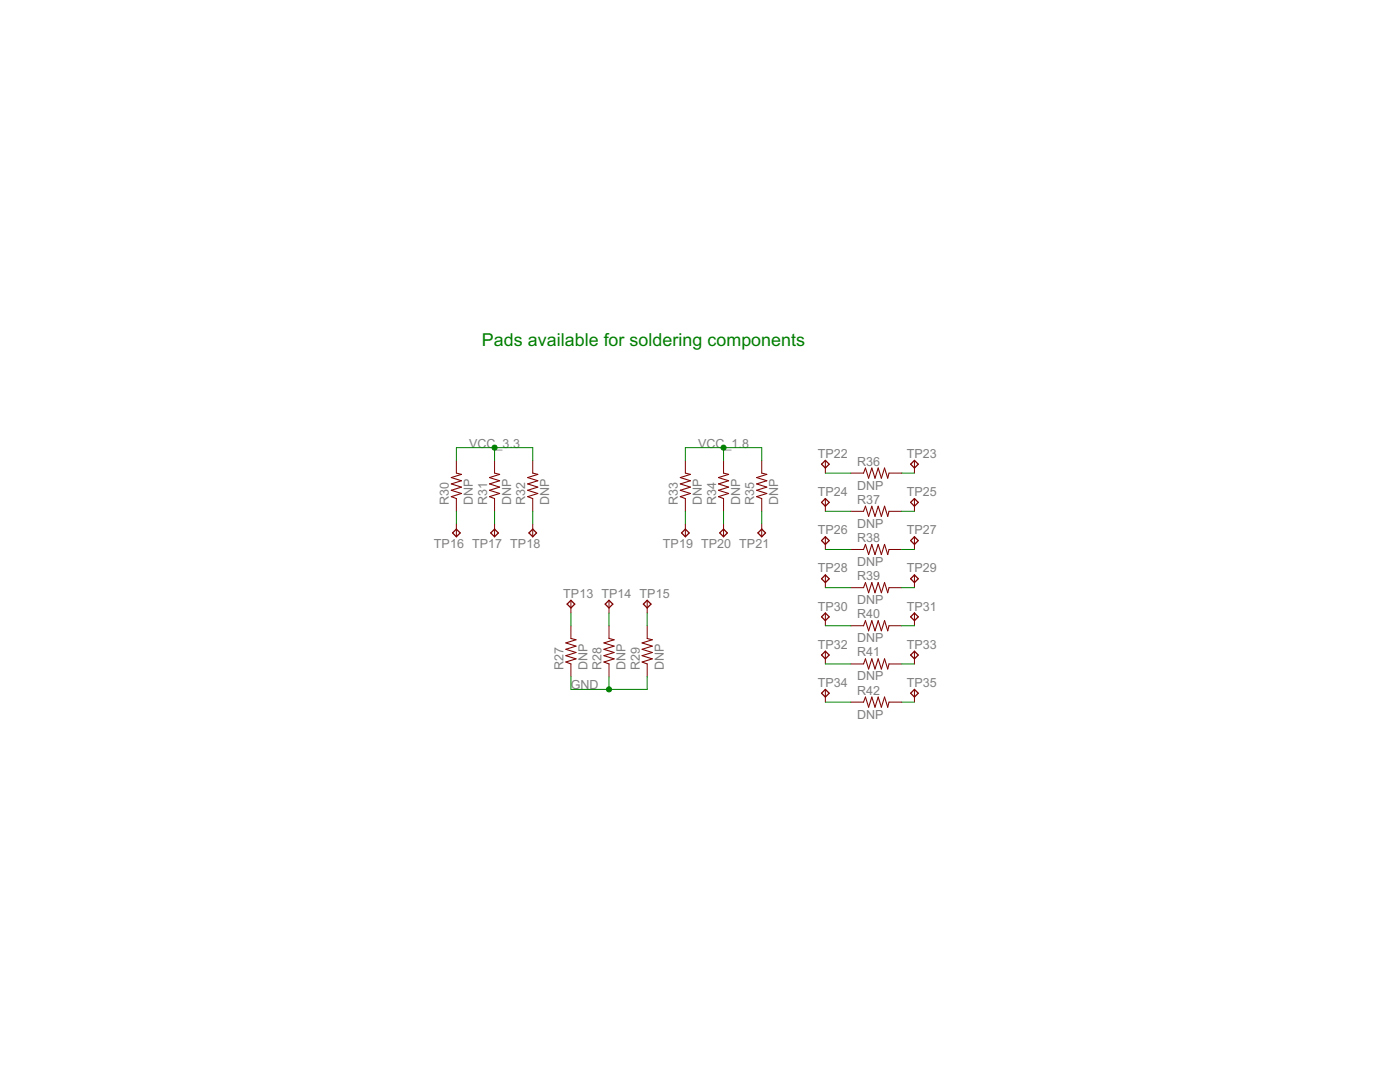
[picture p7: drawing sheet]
<svg xmlns="http://www.w3.org/2000/svg" width="279mm" height="216mm" viewBox="0 0 279 216" stroke-linecap="round" stroke-linejoin="round" font-family="sans-serif">
<g fill="#800000" stroke="#800000" stroke-width=".2">
<path d="M113.9 124.9v2.5z"/>
<path d="M113.9 132.5v2.5z"/>
<path d="M121.5 124.9v2.5z"/>
<path d="M121.5 132.5v2.5z"/>
<path d="M129.2 124.9v2.5z"/>
<path d="M129.2 132.5v2.5z"/>
<path d="M91.1 91.9v2.5z"/>
<path d="M91.1 99.5v2.5z"/>
<path d="M98.7 91.9v2.5z"/>
<path d="M98.7 99.5v2.5z"/>
<path d="M106.3 91.9v2.5z"/>
<path d="M106.3 99.5v2.5z"/>
<path d="M136.8 91.9v2.5z"/>
<path d="M136.8 99.5v2.5z"/>
<path d="M144.4 91.9v2.5z"/>
<path d="M144.4 99.5v2.5z"/>
<path d="M152 91.9v2.5z"/>
<path d="M152 99.5v2.5z"/>
<path d="M177.4 94.4h2.6z"/>
<path d="M169.8 94.4h2.5z"/>
<path d="M177.4 102h2.6z"/>
<path d="M169.8 102h2.5z"/>
<path d="M177.4 109.6h2.6z"/>
<path d="M169.8 109.6h2.5z"/>
<path d="M177.4 117.3h2.6z"/>
<path d="M169.8 117.3h2.5z"/>
<path d="M177.4 124.9h2.6z"/>
<path d="M169.8 124.9h2.5z"/>
<path d="M177.4 132.5h2.6z"/>
<path d="M169.8 132.5h2.5z"/>
<path d="M177.4 140.1h2.6z"/>
<path d="M169.8 140.1h2.5z"/>
<path d="M136.8 104.6v2.5z"/>
<path d="M144.4 104.6v2.5z"/>
<path d="M152 104.6v2.5z"/>
<path d="M113.9 119.8v2.5z"/>
<path d="M121.5 119.8v2.5z"/>
<path d="M129.2 119.8v2.5z"/>
<path d="M91.1 104.6v2.5z"/>
<path d="M98.7 104.6v2.5z"/>
<path d="M106.3 104.6v2.5z"/>
<path d="M164.7 91.9v2.5z"/>
<path d="M182.5 91.9v2.5z"/>
<path d="M164.7 99.5v2.5z"/>
<path d="M182.5 99.5v2.5z"/>
<path d="M164.7 107.1v2.5z"/>
<path d="M182.5 107.1v2.5z"/>
<path d="M164.7 114.7v2.6z"/>
<path d="M182.5 114.7v2.6z"/>
<path d="M164.7 122.3v2.6z"/>
<path d="M182.5 122.3v2.6z"/>
<path d="M164.7 129.9v2.6z"/>
<path d="M182.5 129.9v2.6z"/>
<path d="M164.7 137.6v2.5z"/>
<path d="M182.5 137.6v2.5z"/>
</g>
<g fill="#800000" stroke="#800000" stroke-width=".21">
<path d="M112.9 132.1l1 .4z"/>
<path d="M112.9 132.1l2.1-.6z"/>
<path d="M112.9 130.8l2.1 .7z"/>
<path d="M112.9 130.8l2.1-.6z"/>
<path d="M112.9 129.6l2.1 .6z"/>
<path d="M112.9 129.6l2.1-.7z"/>
<path d="M112.9 128.3l2.1 .6z"/>
<path d="M112.9 128.3l2.1-.6z"/>
<path d="M113.9 127.4l1.1 .3z"/>
<path d="M120.5 132.1l1 .4z"/>
<path d="M120.5 132.1l2.1-.6z"/>
<path d="M120.5 130.8l2.1 .7z"/>
<path d="M120.5 130.8l2.1-.6z"/>
<path d="M120.5 129.6l2.1 .6z"/>
<path d="M120.5 129.6l2.1-.7z"/>
<path d="M120.5 128.3l2.1 .6z"/>
<path d="M120.5 128.3l2.1-.6z"/>
<path d="M121.5 127.4l1.1 .3z"/>
<path d="M128.1 132.1l1.1 .4z"/>
<path d="M128.1 132.1l2.1-.6z"/>
<path d="M128.1 130.8l2.1 .7z"/>
<path d="M128.1 130.8l2.1-.6z"/>
<path d="M128.1 129.6l2.1 .6z"/>
<path d="M128.1 129.6l2.1-.7z"/>
<path d="M128.1 128.3l2.1 .6z"/>
<path d="M128.1 128.3l2.1-.6z"/>
<path d="M129.2 127.4l1 .3z"/>
<path d="M90.1 99.1l1 .4z"/>
<path d="M90.1 99.1l2-.6z"/>
<path d="M90.1 97.8l2 .7z"/>
<path d="M90.1 97.8l2-.6z"/>
<path d="M90.1 96.6l2 .6z"/>
<path d="M90.1 96.6l2-.7z"/>
<path d="M90.1 95.3l2 .6z"/>
<path d="M90.1 95.3l2-.6z"/>
<path d="M91.1 94.4l1 .3z"/>
<path d="M97.7 99.1l1 .4z"/>
<path d="M97.7 99.1l2-.6z"/>
<path d="M97.7 97.8l2 .7z"/>
<path d="M97.7 97.8l2-.6z"/>
<path d="M97.7 96.6l2 .6z"/>
<path d="M97.7 96.6l2-.7z"/>
<path d="M97.7 95.3l2 .6z"/>
<path d="M97.7 95.3l2-.6z"/>
<path d="M98.7 94.4l1 .3z"/>
<path d="M105.3 99.1l1 .4z"/>
<path d="M105.3 99.1l2-.6z"/>
<path d="M105.3 97.8l2 .7z"/>
<path d="M105.3 97.8l2-.6z"/>
<path d="M105.3 96.6l2 .6z"/>
<path d="M105.3 96.6l2-.7z"/>
<path d="M105.3 95.3l2 .6z"/>
<path d="M105.3 95.3l2-.6z"/>
<path d="M106.3 94.4l1 .3z"/>
<path d="M135.8 99.1l1 .4z"/>
<path d="M135.8 99.1l2-.6z"/>
<path d="M135.8 97.8l2 .7z"/>
<path d="M135.8 97.8l2-.6z"/>
<path d="M135.8 96.6l2 .6z"/>
<path d="M135.8 96.6l2-.7z"/>
<path d="M135.8 95.3l2 .6z"/>
<path d="M135.8 95.3l2-.6z"/>
<path d="M136.8 94.4l1 .3z"/>
<path d="M143.4 99.1l1 .4z"/>
<path d="M143.4 99.1l2-.6z"/>
<path d="M143.4 97.8l2 .7z"/>
<path d="M143.4 97.8l2-.6z"/>
<path d="M143.4 96.6l2 .6z"/>
<path d="M143.4 96.6l2-.7z"/>
<path d="M143.4 95.3l2 .6z"/>
<path d="M143.4 95.3l2-.6z"/>
<path d="M144.4 94.4l1 .3z"/>
<path d="M151 99.1l1 .4z"/>
<path d="M151 99.1l2-.6z"/>
<path d="M151 97.8l2 .7z"/>
<path d="M151 97.8l2-.6z"/>
<path d="M151 96.6l2 .6z"/>
<path d="M151 96.6l2-.7z"/>
<path d="M151 95.3l2 .6z"/>
<path d="M151 95.3l2-.6z"/>
<path d="M152 94.4l1 .3z"/>
<path d="M172.7 93.4l-.4 1z"/>
<path d="M172.7 93.4l.7 2z"/>
<path d="M174 93.4l-.6 2z"/>
<path d="M174 93.4l.6 2z"/>
<path d="M175.3 93.4l-.7 2z"/>
<path d="M175.3 93.4l.6 2z"/>
<path d="M176.5 93.4l-.6 2z"/>
<path d="M176.5 93.4l.7 2z"/>
<path d="M177.4 94.4l-.2 1z"/>
<path d="M172.7 101l-.4 1z"/>
<path d="M172.7 101l.7 2z"/>
<path d="M174 101l-.6 2z"/>
<path d="M174 101l.6 2z"/>
<path d="M175.3 101l-.7 2z"/>
<path d="M175.3 101l.6 2z"/>
<path d="M176.5 101l-.6 2z"/>
<path d="M176.5 101l.7 2z"/>
<path d="M177.4 102l-.2 1z"/>
<path d="M172.7 108.6l-.4 1z"/>
<path d="M172.7 108.6l.7 2.1z"/>
<path d="M174 108.6l-.6 2.1z"/>
<path d="M174 108.6l.6 2.1z"/>
<path d="M175.3 108.6l-.7 2.1z"/>
<path d="M175.3 108.6l.6 2.1z"/>
<path d="M176.5 108.6l-.6 2.1z"/>
<path d="M176.5 108.6l.7 2.1z"/>
<path d="M177.4 109.6l-.2 1.1z"/>
<path d="M172.7 116.2l-.4 1.1z"/>
<path d="M172.7 116.2l.7 2.1z"/>
<path d="M174 116.2l-.6 2.1z"/>
<path d="M174 116.2l.6 2.1z"/>
<path d="M175.3 116.2l-.7 2.1z"/>
<path d="M175.3 116.2l.6 2.1z"/>
<path d="M176.5 116.2l-.6 2.1z"/>
<path d="M176.5 116.2l.7 2.1z"/>
<path d="M177.4 117.3l-.2 1z"/>
<path d="M172.7 123.8l-.4 1.1z"/>
<path d="M172.7 123.8l.7 2.1z"/>
<path d="M174 123.8l-.6 2.1z"/>
<path d="M174 123.8l.6 2.1z"/>
<path d="M175.3 123.8l-.7 2.1z"/>
<path d="M175.3 123.8l.6 2.1z"/>
<path d="M176.5 123.8l-.6 2.1z"/>
<path d="M176.5 123.8l.7 2.1z"/>
<path d="M177.4 124.9l-.2 1z"/>
<path d="M172.7 131.5l-.4 1z"/>
<path d="M172.7 131.5l.7 2z"/>
<path d="M174 131.5l-.6 2z"/>
<path d="M174 131.5l.6 2z"/>
<path d="M175.3 131.5l-.7 2z"/>
<path d="M175.3 131.5l.6 2z"/>
<path d="M176.5 131.5l-.6 2z"/>
<path d="M176.5 131.5l.7 2z"/>
<path d="M177.4 132.5l-.2 1z"/>
<path d="M172.7 139.1l-.4 1z"/>
<path d="M172.7 139.1l.7 2z"/>
<path d="M174 139.1l-.6 2z"/>
<path d="M174 139.1l.6 2z"/>
<path d="M175.3 139.1l-.7 2z"/>
<path d="M175.3 139.1l.6 2z"/>
<path d="M176.5 139.1l-.6 2z"/>
<path d="M176.5 139.1l.7 2z"/>
<path d="M177.4 140.1l-.2 1z"/>
</g>
<g fill="#800000" stroke="#800000" stroke-width=".25">
<path d="M137.5 106.3l-.7 .8z"/>
<path d="M136 106.3l.8 .8z"/>
<path d="M136 106.3l.8-.7z"/>
<path d="M136.8 105.6l.7 .7z"/>
<path d="M145.2 106.3l-.8 .8z"/>
<path d="M143.6 106.3l.8 .8z"/>
<path d="M143.6 106.3l.8-.7z"/>
<path d="M144.4 105.6l.8 .7z"/>
<path d="M152.8 106.3l-.8 .8z"/>
<path d="M151.3 106.3l.7 .8z"/>
<path d="M151.3 106.3l.7-.7z"/>
<path d="M152 105.6l.8 .7z"/>
<path d="M113.2 120.5l.7-.7z"/>
<path d="M113.9 119.8l.8 .7z"/>
<path d="M114.7 120.5l-.8 .8z"/>
<path d="M113.2 120.5l.7 .8z"/>
<path d="M120.8 120.5l.7-.7z"/>
<path d="M121.5 119.8l.8 .7z"/>
<path d="M122.3 120.5l-.8 .8z"/>
<path d="M120.8 120.5l.7 .8z"/>
<path d="M128.4 120.5l.8-.7z"/>
<path d="M129.2 119.8l.7 .7z"/>
<path d="M129.9 120.5l-.7 .8z"/>
<path d="M128.4 120.5l.8 .8z"/>
<path d="M91.8 106.3l-.7 .8z"/>
<path d="M90.3 106.3l.8 .8z"/>
<path d="M90.3 106.3l.8-.7z"/>
<path d="M91.1 105.6l.7 .7z"/>
<path d="M99.5 106.3l-.8 .8z"/>
<path d="M97.9 106.3l.8 .8z"/>
<path d="M97.9 106.3l.8-.7z"/>
<path d="M98.7 105.6l.8 .7z"/>
<path d="M107.1 106.3l-.8 .8z"/>
<path d="M105.6 106.3l.7 .8z"/>
<path d="M105.6 106.3l.7-.7z"/>
<path d="M106.3 105.6l.8 .7z"/>
<path d="M164 92.6l.7-.7z"/>
<path d="M164.7 91.9l.8 .7z"/>
<path d="M164.7 93.4l.8-.8z"/>
<path d="M164 92.6l.7 .8z"/>
<path d="M181.7 92.6l.8-.7z"/>
<path d="M182.5 91.9l.8 .7z"/>
<path d="M182.5 93.4l.8-.8z"/>
<path d="M181.7 92.6l.8 .8z"/>
<path d="M164 100.2l.7-.7z"/>
<path d="M164.7 99.5l.8 .7z"/>
<path d="M164.7 101l.8-.8z"/>
<path d="M164 100.2l.7 .8z"/>
<path d="M181.7 100.2l.8-.7z"/>
<path d="M182.5 99.5l.8 .7z"/>
<path d="M182.5 101l.8-.8z"/>
<path d="M181.7 100.2l.8 .8z"/>
<path d="M164 107.9l.7-.8z"/>
<path d="M164.7 107.1l.8 .8z"/>
<path d="M164.7 108.6l.8-.7z"/>
<path d="M164 107.9l.7 .7z"/>
<path d="M181.7 107.9l.8-.8z"/>
<path d="M182.5 107.1l.8 .8z"/>
<path d="M182.5 108.6l.8-.7z"/>
<path d="M181.7 107.9l.8 .7z"/>
<path d="M164 115.5l.7-.8z"/>
<path d="M164.7 114.7l.8 .8z"/>
<path d="M164.7 116.2l.8-.7z"/>
<path d="M164 115.5l.7 .7z"/>
<path d="M181.7 115.5l.8-.8z"/>
<path d="M182.5 114.7l.8 .8z"/>
<path d="M182.5 116.2l.8-.7z"/>
<path d="M181.7 115.5l.8 .7z"/>
<path d="M164 123.1l.7-.8z"/>
<path d="M164.7 122.3l.8 .8z"/>
<path d="M165.5 123.1l-.8 .7z"/>
<path d="M164 123.1l.7 .7z"/>
<path d="M181.7 123.1l.8-.8z"/>
<path d="M182.5 122.3l.8 .8z"/>
<path d="M183.3 123.1l-.8 .7z"/>
<path d="M181.7 123.1l.8 .7z"/>
<path d="M164.7 129.9l-.7 .8z"/>
<path d="M164.7 129.9l.8 .8z"/>
<path d="M165.5 130.7l-.8 .8z"/>
<path d="M164 130.7l.7 .8z"/>
<path d="M182.5 129.9l-.8 .8z"/>
<path d="M182.5 129.9l.8 .8z"/>
<path d="M183.3 130.7l-.8 .8z"/>
<path d="M181.7 130.7l.8 .8z"/>
<path d="M164.7 137.6l-.7 .7z"/>
<path d="M164.7 137.6l.8 .7z"/>
<path d="M165.5 138.3l-.8 .8z"/>
<path d="M164 138.3l.7 .8z"/>
<path d="M182.5 137.6l-.8 .7z"/>
<path d="M182.5 137.6l.8 .7z"/>
<path d="M183.3 138.3l-.8 .8z"/>
<path d="M181.7 138.3l.8 .8z"/>
</g>
<g fill="#008000" stroke="#008000" stroke-width=".2">
<path d="M113.9 135v2.6z"/>
<path d="M113.9 137.6h7.6z"/>
<path d="M121.5 137.6h7.7z"/>
<path d="M121.5 135v2.6z"/>
<path d="M129.2 135v2.6z"/>
<path d="M106.3 89.3v2.6z"/>
<path d="M98.7 89.3h7.6z"/>
<path d="M98.7 89.3v2.6z"/>
<path d="M91.1 89.3h7.6z"/>
<path d="M91.1 89.3v2.6z"/>
<path d="M152 89.3v2.6z"/>
<path d="M144.4 89.3h7.6z"/>
<path d="M144.4 89.3v2.6z"/>
<path d="M136.8 89.3h7.6z"/>
<path d="M136.8 89.3v2.6z"/>
<path d="M91.1 102v2.6z"/>
<path d="M98.7 102v2.6z"/>
<path d="M106.3 102v2.6z"/>
<path d="M136.8 102v2.6z"/>
<path d="M144.4 102v2.6z"/>
<path d="M152 102v2.6z"/>
<path d="M113.9 122.3v2.6z"/>
<path d="M121.5 122.3v2.6z"/>
<path d="M129.2 122.3v2.6z"/>
<path d="M164.7 94.4h5.1z"/>
<path d="M180 94.4h2.5z"/>
<path d="M164.7 102h5.1z"/>
<path d="M180 102h2.5z"/>
<path d="M164.7 109.6h5.1z"/>
<path d="M180 109.6h2.5z"/>
<path d="M164.7 117.3h5.1z"/>
<path d="M180 117.3h2.5z"/>
<path d="M164.7 124.9h5.1z"/>
<path d="M180 124.9h2.5z"/>
<path d="M164.7 132.5h5.1z"/>
<path d="M180 132.5h2.5z"/>
<path d="M164.7 140.1h5.1z"/>
<path d="M180 140.1h2.5z"/>
<circle cx="121.5" cy="137.6" r=".51"/>
<circle cx="98.7" cy="89.3" r=".51"/>
<circle cx="144.4" cy="89.3" r=".51"/>
</g>
<text font-size="4" fill="#008000" x="96.2" y="69">Pads available for soldering components</text>
<g font-size="2.8" fill="#808080">
<text x="93.6" y="89.3">VCC</text>
<text x="98.9" y="89.3">_3.3</text>
<text x="139.3" y="89.3">VCC</text>
<text x="144.6" y="89.3">_1.8</text>
<text x="163.2" y="91.4">TP22</text>
<text x="171.1" y="92.9">R36</text>
<text x="181" y="91.4">TP23</text>
<text x="89.6" y="100.8" transform="rotate(-90 89.6 100.8)">R30</text>
<text x="94.4" y="100.8" transform="rotate(-90 94.4 100.8)">DNP</text>
<text x="97.2" y="100.8" transform="rotate(-90 97.2 100.8)">R31</text>
<text x="102" y="100.8" transform="rotate(-90 102 100.8)">DNP</text>
<text x="104.8" y="100.8" transform="rotate(-90 104.8 100.8)">R32</text>
<text x="109.6" y="100.8" transform="rotate(-90 109.6 100.8)">DNP</text>
<text x="135.3" y="100.8" transform="rotate(-90 135.3 100.8)">R33</text>
<text x="140.1" y="100.8" transform="rotate(-90 140.1 100.8)">DNP</text>
<text x="142.9" y="100.8" transform="rotate(-90 142.9 100.8)">R34</text>
<text x="147.7" y="100.8" transform="rotate(-90 147.7 100.8)">DNP</text>
<text x="150.5" y="100.8" transform="rotate(-90 150.5 100.8)">R35</text>
<text x="155.3" y="100.8" transform="rotate(-90 155.3 100.8)">DNP</text>
<text x="163.2" y="99">TP24</text>
<text x="171.1" y="97.7">DNP</text>
<text x="171.1" y="100.5">R37</text>
<text x="181" y="99">TP25</text>
<text x="163.2" y="106.6">TP26</text>
<text x="171.1" y="105.3">DNP</text>
<text x="181" y="106.6">TP27</text>
<text x="86.6" y="109.4">TP16 TP17 TP18</text>
<text x="132.3" y="109.4">TP19 TP20 TP21</text>
<text x="171.1" y="112.9">DNP</text>
<text x="171.1" y="108.1">R38</text>
<text x="112.4" y="119.3">TP13 TP14 TP15</text>
<text x="163.2" y="114.2">TP28</text>
<text x="171.1" y="115.8">R39</text>
<text x="181" y="114.2">TP29</text>
<text x="163.2" y="121.8">TP30</text>
<text x="171.1" y="120.6">DNP</text>
<text x="171.1" y="123.4">R40</text>
<text x="181" y="121.8">TP31</text>
<text x="163.2" y="129.4">TP32</text>
<text x="171.1" y="128.2">DNP</text>
<text x="171.1" y="131">R41</text>
<text x="181" y="129.4">TP33</text>
<text x="112.4" y="133.8" transform="rotate(-90 112.4 133.8)">R27</text>
<text x="113.9" y="137.6">GND</text>
<text x="117.2" y="133.8" transform="rotate(-90 117.2 133.8)">DNP</text>
<text x="120.1" y="133.8" transform="rotate(-90 120.1 133.8)">R28</text>
<text x="124.8" y="133.8" transform="rotate(-90 124.8 133.8)">DNP</text>
<text x="127.7" y="133.8" transform="rotate(-90 127.7 133.8)">R29</text>
<text x="132.5" y="133.8" transform="rotate(-90 132.5 133.8)">DNP</text>
<text x="163.2" y="137.1">TP34</text>
<text x="171.1" y="135.8">DNP</text>
<text x="181" y="137.1">TP35</text>
<text x="171.1" y="143.4">DNP</text>
<text x="171.1" y="138.6">R42</text>
</g>
</svg>
